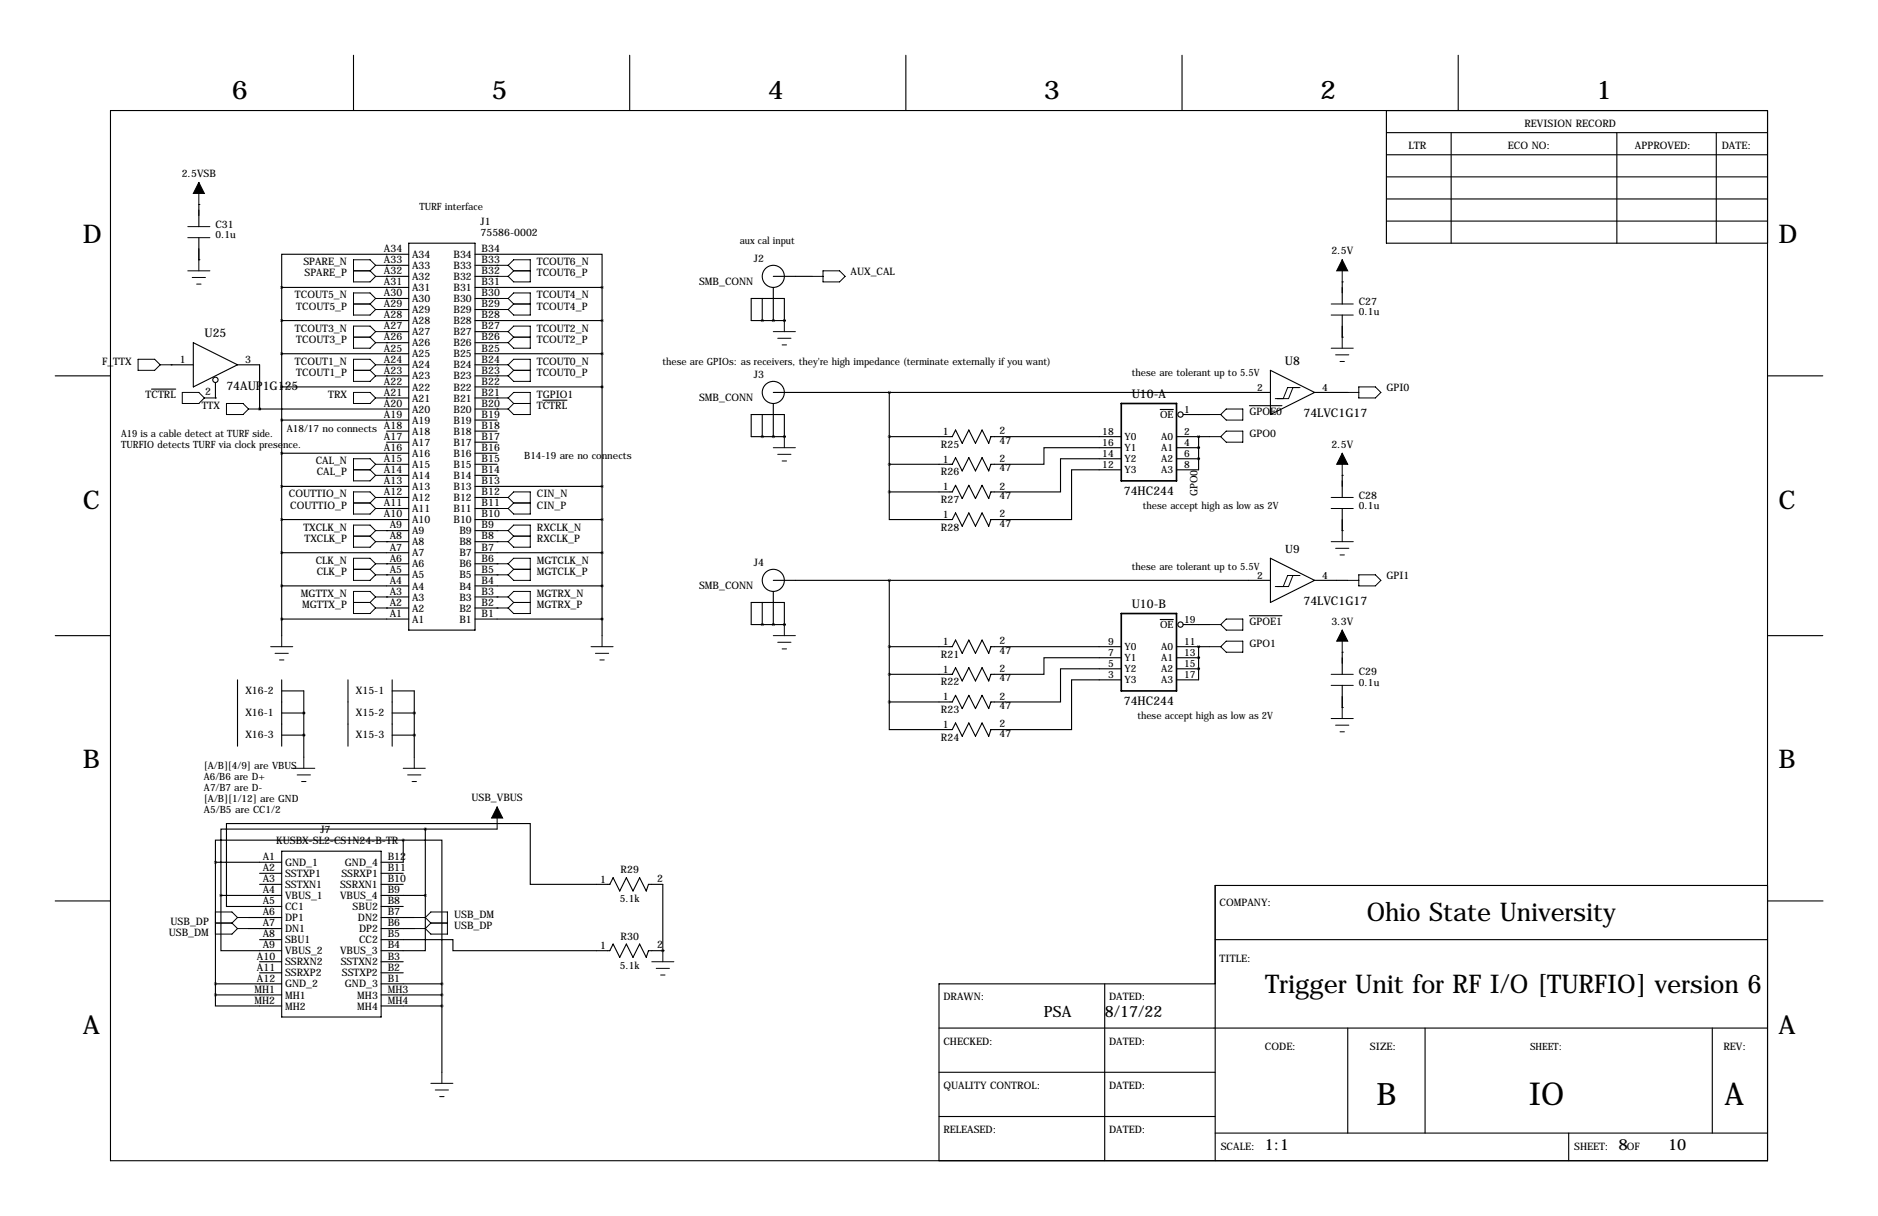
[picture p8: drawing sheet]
<svg xmlns="http://www.w3.org/2000/svg" width="432mm" height="279mm" viewBox="0 0 432 279" stroke-linecap="round" stroke-linejoin="round" font-family="sans-serif">
<g fill="none" stroke="#000" stroke-width=".25">
<path d="M81.3 12.7v12.7M144.8 12.7v12.7M208.3 12.7v12.7M271.8 12.7v12.7M335.3 12.7v12.7M25.4 25.4h381v241.3h-381zM318.8 30.5h87.6M318.8 35.6h87.6M318.8 25.4v30.5h87.6M333.7 30.5v25.4M371.8 30.5v25.4M394.6 30.5v25.4"/>
<path d="M45.7 59.7h.1M45.7 47h.1M45.7 47v5.1M45.7 54.6v5.1M94 58.4h-29.2v7.6M94 55.9h15.2v88.9h-15.2zM109.2 58.4h29.2v7.6M318.8 45.7h87.6M318.8 50.8h87.6M318.8 40.6h87.6M44.4 78.7l10.2 5.1-10.2 5.1zM64.8 73.7h29.2"/>
<path d="M64.8 66h29.2M64.8 66v80M88.9 63.5h.1M88.9 61h.1M88.9 68.6h.1M88.9 71.1h.1M88.9 76.2h.1M88.9 78.7h.1M88.9 78.7h5.1M88.9 76.2h5.1M88.9 71.1h5.1M88.9 68.6h5.1"/>
<path d="M88.9 63.5h5.1M88.9 61h5.1M109.2 78.7h5.1M109.2 76.2h5.1M109.2 73.7h29.2M109.2 71.1h5.1M109.2 68.6h5.1M109.2 66h29.2M109.2 63.5h5.1M109.2 61h5.1M114.3 78.7h.1M114.3 76.2h.1"/>
<path d="M114.3 71.1h.1M114.3 68.6h.1M114.3 63.5h.1M114.3 61h.1M138.4 66v80M172.7 68.6h7.6v5.1h-7.6zM175.3 73.7h.1M175.3 68.6v5.1M177.8 73.7h.1M177.8 63.5h8.9M177.8 66v7.7M180.3 73.7h.1"/>
<path d="M308.6 77.5h.1M308.6 64.8h.1M308.6 64.8v5M308.6 72.4v5.1M12.7 86.4h12.7M34.8 89.4h5.6M39.4 83.8h.1M39.4 83.8h5M49.5 91.4h.1M49.5 87.9v3.5M54.6 83.8h5.1v10.2M59.7 94h.1"/>
<path d="M59.7 94h34.3M64.8 96.5h29.2M64.8 88.9h29.2M64.8 81.3h29.2M88.9 83.8h.1M88.9 86.4h.1M88.9 91.4h.1M88.9 86.4h5.1M88.9 99.1h5.1M88.9 91.4h5.1M88.9 83.8h5.1M109.2 86.4h5.1"/>
<path d="M109.2 99.1h5.1M109.2 96.5h5.1M109.2 94h5.1M109.2 91.4h5.1M109.2 88.9h29.2M109.2 83.8h5.1M109.2 81.3h29.2M114.3 94h.1M114.3 91.4h.1M114.3 83.8h.1M114.3 86.4h.1M124.8 91.9h5.6"/>
<path d="M172.7 95.2h7.6v5.1h-7.6zM175.3 95.2v5.1M177.8 92.7v7.6M177.8 90.2h114.3M204.5 90.2v22.8M266.8 94.1h3M272 95.2h6.1M287.3 93.2h7.4M292.1 85.1l10.2 5.1-10.2 5zM302.3 90.2h7.6M406.4 86.4h12.7M64.8 119.4h29.2"/>
<path d="M64.8 111.8h29.2M64.8 104.1h29.2M88.9 109.2h.1M88.9 106.7h.1M88.9 116.8h.1M88.9 114.3h.1M88.9 116.8h5.1M88.9 114.3h5.1M88.9 109.2h5.1M88.9 106.7h5.1M88.9 101.6h5.1M109.2 119.4h29.2"/>
<path d="M109.2 116.8h5.1M109.2 114.3h5.1M109.2 111.8h29.2M109.2 109.2h5.1M109.2 106.7h5.1M109.2 104.1h5.1M109.2 101.6h5.1M114.3 116.8h.1M114.3 114.3h.1M175.3 100.3h.1M177.8 100.3h.1M180.3 100.3h.1"/>
<path d="M204.5 100.3h14.4l.8-1.5 1.5 3.1 1.6-3.1 1.5 3.1 1.5-3.1 1.5 3.1 .5-1.6h30M257.8 107.9h-11.4v11.5h-18.6l-.5 1.5-1.5-3-1.5 3-1.5-3-1.6 3-1.5-3-.8 1.5h-14.4v-6.4M257.8 102.9h-17.8v3.8h-12.2l-.5 1.5-1.5-3-1.5 3-1.5-3-1.6 3-1.5-3-.8 1.5h-14.4M257.8 105.4h-14v7.6h-16l-.5 1.6-1.5-3.1-1.5 3.1-1.5-3.1-1.6 3.1-1.5-3.1-.8 1.5h-14.4M270.5 100.3h7.6M270.5 102.9h5.1M270.5 105.4h5.1M275.6 100.3h.1M275.6 102.9h.1M275.6 105.4h.1M275.6 100.3v7.6h-5.1M308.6 109.2h.1"/>
<path d="M308.6 109.2v5.1M308.6 116.8v5.1M64.8 134.6h29.2M64.8 127h29.2M88.9 139.7h.1M88.9 137.2h.1M88.9 132.1h.1M88.9 129.5h.1M88.9 124.5h.1M88.9 121.9h.1M88.9 139.7h5.1M88.9 137.2h5.1"/>
<path d="M88.9 132.1h5.1M88.9 129.5h5.1M88.9 124.5h5.1M88.9 121.9h5.1M109.2 127h29.2M109.2 139.7h5.1M109.2 137.2h5.1M109.2 134.6h29.2M109.2 132.1h5.1M109.2 129.5h5.1M109.2 124.5h5.1M109.2 121.9h5.1"/>
<path d="M114.3 137.2h.1M114.3 139.7h.1M114.3 132.1h.1M114.3 129.5h.1M114.3 124.5h.1M114.3 121.9h.1M172.7 138.4h7.6v5.1h-7.6zM175.3 138.4v5.1M177.8 135.9v7.6M177.8 133.3h114.3M204.5 133.3v28M292.1 128.3l10.2 5-10.2 5.1z"/>
<path d="M302.3 133.3h7.6M308.6 121.9h.1M12.7 146h12.7M54.6 156.2v15.2M64.8 142.2h29.2M64.8 158.8h5v15.2M64.8 156.2v15.2M80 156.2v15.2M90.2 156.2v15.2M90.2 158.8h5v15.2M109.2 142.2h29.2M175.3 143.5h.1"/>
<path d="M177.8 143.5h.1M180.3 143.5h.1M204.5 148.6h14.4l.8-1.5 1.5 3 1.6-3 1.5 3 1.5-3 1.5 3 .5-1.5h30M257.8 156.2h-11.4v11.4h-18.6l-.5 1.6-1.5-3.1-1.5 3.1-1.5-3.1-1.6 3.1-1.5-3.1-.8 1.5h-14.4v-6.3M257.8 151.1h-17.8v3.8h-12.2l-.5 1.6-1.5-3.1-1.5 3.1-1.5-3.1-1.6 3.1-1.5-3.1-.8 1.5h-14.4M257.8 153.7h-14v7.6h-16l-.5 1.5-1.5-3-1.5 3-1.5-3-1.6 3-1.5-3-.8 1.5h-14.4M266.8 142.3h3M270.5 148.6h7.6M270.5 151.1h5.1M270.5 153.7h5.1M272 143.5h6.1M275.6 148.6h.1"/>
<path d="M275.6 151.1h.1M275.6 153.7h.1M275.6 148.6v7.6h-5.1M287.3 141.5h7.4M308.6 149.9h.1M308.6 149.9v5M308.6 157.5v5.1M406.4 146h12.7M64.8 163.8h5M64.8 168.9h5M69.8 163.8h.1M69.8 168.9h.1"/>
<path d="M90.2 163.8h5M90.2 168.9h5M95.2 163.8h.1M95.2 168.9h.1M308.6 162.6h.1M49.5 198.1h15.3M49.5 198.1v30.5M64.8 195.6h22.8v38.1h-22.8zM92.7 193h-43.2v5.1M92.7 193h8.9v33.1M92.7 193v5.1h-5.1M97.8 190.5h-47v15.2"/>
<path d="M97.8 190.5h16.5M97.8 190.5v15.2M12.7 207h12.7M50.8 205.7v12.7h14M50.8 205.7h14M57.1 210.8h7.7M57.1 213.4h7.7M59.7 215.9h5.1M59.7 203.2h5.1M59.7 200.7h5.1M64.8 208.3h-12.7v-19.1h69.8v14h18.3l.8-1.5 1.5 3 1.5-3 1.5 3 1.6-3 1.5 3 .5-1.5h3.3v15.2M87.6 215.9h16.5v2.5h36.1l.8-1.5 1.5 3.1 1.5-3.1 1.5 3.1 1.6-3.1 1.5 3.1 .5-1.6h3.3"/>
<path d="M87.6 203.2h5.1M87.6 200.7h5.1M87.6 205.7h10.2M87.6 208.3h5.1M87.6 210.8h7.6M87.6 213.4h7.6M97.8 205.7v12.7h-10.2M152.4 218.4h.1M279.4 215.9h127M406.4 203.5h-127v63.2M406.5 207h12.7M49.5 228.6v2.5h15.3"/>
<path d="M49.5 226.1h15.3M49.5 228.6h15.3M59.7 221h5.1M59.7 223.5h5.1M87.6 226.1h14M87.6 221h5.1M87.6 223.5h5.1M87.6 228.6h14M87.6 231.1h14M101.6 226.1v20.3M215.9 236.2h190.5M254 226.1v40.6"/>
<path d="M279.4 226.1h-63.5v40.6M309.9 236.2v24.1M327.7 236.2v24.1M393.7 236.2v24.1M215.9 246.4h63.5M215.9 256.5h63.5M279.4 260.3h127M360.7 260.3v6.4"/>
<circle cx="177.8" cy="63.5" r="2.54"/>
<circle cx="49.5" cy="87.3" r=".61"/>
<circle cx="177.8" cy="90.2" r="2.54"/>
<circle cx="271.4" cy="95.2" r=".61"/>
<circle cx="177.8" cy="133.3" r="2.54"/>
<circle cx="271.4" cy="143.5" r=".61"/>
</g>
<g fill="none" stroke="#000" stroke-width=".23">
<path d="M43.2 52.1h5.1M43.2 54.6h5.1M45.7 41.9v5.1M45.7 59.7v2.5M308.6 59.7v5.1M43.2 62.2h5.1M44.2 63.8h3M45.2 65.3h1M81.3 69.8h3.8M81.3 62.2h3.8M81.3 77.5h3.8M85.1 62.2l1.3 1.3"/>
<path d="M85.1 77.5l1.3 1.2M85.1 69.8l1.3 1.3M86.4 68.6l-1.3-1.3h-3.8v5.1h3.8l1.3-1.3M86.4 61l-1.3-1.3h-3.8v5.1h3.8l1.3-1.3M86.4 76.2l-1.3-1.3h-3.8v5.1h3.8l1.3-1.3M86.4 76.2h2.5M86.4 63.5h2.5M86.4 78.7h2.5M86.4 71.1h2.5M86.4 68.6h2.5M86.4 61h2.5M86.4 61l-1.3 1.2"/>
<path d="M86.4 76.2l-1.3 1.3M86.4 68.6l-1.3 1.2M114.3 76.2h2.5M114.3 63.5h2.5M114.3 78.7h2.5M114.3 71.1h2.5M114.3 68.6h2.5M114.3 61h2.5M116.8 68.6l1.3-1.3h3.8v5.1h-3.8l-1.3-1.3M116.8 61l1.3-1.3h3.8v5.1h-3.8l-1.3-1.3M116.8 76.2l1.3-1.3h3.8v5.1h-3.8l-1.3-1.3M116.8 76.2l1.3 1.3"/>
<path d="M116.8 68.6l1.3 1.2M116.8 61l1.3 1.2M118.1 69.8h3.8M118.1 77.5l-1.3 1.2M118.1 62.2h3.8M118.1 77.5h3.8M118.1 69.8l-1.3 1.3M118.1 62.2l-1.3 1.3M177.8 76.2h5.1M178.8 77.7h3.1M179.8 79.2h1M180.3 73.7v2.5"/>
<path d="M186.7 63.5h2.5M189.2 62.2h3.8l1.3 1.3-1.3 1.3h-3.8zM306.1 69.8h5M306.1 72.4h5M308.6 77.5v2.5M31.7 82.5h3.9l1.2 1.3-1.2 1.3h-3.9zM36.8 83.8h2.6M41.9 90.2h3.8l1.3 1.2-1.3 1.3h-3.8zM47 91.4h2.5M52.1 92.7h3.8l1.2 1.3-1.2 1.2h-3.8zM57.1 94h2.6M81.3 90.2h3.8l1.3 1.2-1.3 1.3h-3.8z"/>
<path d="M81.3 85.1h3.8M85.1 85.1l1.3 1.3M86.4 83.8l-1.3-1.3h-3.8v5.1h3.8l1.3-1.2M86.4 91.4h2.5M86.4 86.4h2.5M86.4 83.8h2.5M86.4 83.8l-1.3 1.3M114.3 91.4h2.5M114.3 94h2.5M114.3 86.4h2.5M114.3 83.8h2.5M116.8 83.8l1.3-1.3h3.8v5.1h-3.8l-1.3-1.2"/>
<path d="M116.8 91.4l1.3-1.2h3.8v5h-3.8l-1.3-1.2M116.8 91.4l1.3 1.3M116.8 83.8l1.3 1.3M118.1 92.7l-1.3 1.3M118.1 85.1l-1.3 1.3M118.1 92.7h3.8M118.1 85.1h3.8M278.1 95.2h2.6M280.7 95.2l1.2-1.2h3.9v2.5h-3.9zM297.3 89.1l-1 2.5h-3.1M298.9 89.1h-2.8l-1.1 2.5M306.1 80h5"/>
<path d="M307.1 81.5h3M308.1 83.1h1M309.9 90.2h2.5M312.4 88.9h3.8l1.3 1.3-1.3 1.2h-3.8zM81.3 107.9h3.8M81.3 115.6h3.8M85.1 107.9l1.3 1.3M85.1 115.6l1.3 1.2M86.4 114.3h2.5M86.4 116.8h2.5M86.4 106.7l-1.3-1.3h-3.8v5.1h3.8l1.3-1.3M86.4 114.3l-1.3-1.3h-3.8v5.1h3.8l1.3-1.3"/>
<path d="M86.4 109.2h2.5M86.4 106.7h2.5M86.4 106.7l-1.3 1.2M86.4 114.3l-1.3 1.3M114.3 114.3h2.5M114.3 116.8h2.5M116.8 114.3l1.3-1.3h3.8v5.1h-3.8l-1.3-1.3M116.8 114.3l1.3 1.3M118.1 115.6h3.8M118.1 115.6l-1.3 1.2M177.8 102.9h5.1M178.8 104.4h3.1"/>
<path d="M179.8 105.9h1M180.3 100.3v2.6M278.1 100.3h2.6M280.7 100.3l1.2-1.2h3.9v2.5h-3.9zM306.1 114.3h5M306.1 116.8h5M308.6 104.1v5.1M81.3 138.4h3.8M81.3 130.8h3.8M81.3 123.2h3.8M85.1 138.4l1.3 1.3M85.1 130.8l1.3 1.3"/>
<path d="M85.1 123.2l1.3 1.3M86.4 139.7h2.5M86.4 137.2l-1.3-1.3h-3.8v5.1h3.8l1.3-1.3M86.4 121.9l-1.3-1.2h-3.8v5h3.8l1.3-1.2M86.4 129.5l-1.3-1.2h-3.8v5h3.8l1.3-1.2M86.4 137.2h2.5M86.4 137.2l-1.3 1.2M86.4 132.1h2.5M86.4 129.5h2.5M86.4 129.5l-1.3 1.3M86.4 124.5h2.5M86.4 121.9h2.5"/>
<path d="M86.4 121.9l-1.3 1.3M114.3 139.7h2.5M114.3 137.2h2.5M114.3 132.1h2.5M114.3 129.5h2.5M114.3 124.5h2.5M114.3 121.9h2.5M116.8 137.2l1.3-1.3h3.8v5.1h-3.8l-1.3-1.3M116.8 121.9l1.3-1.2h3.8v5h-3.8l-1.3-1.2M116.8 129.5l1.3-1.2h3.8v5h-3.8l-1.3-1.2M116.8 137.2l1.3 1.2M116.8 129.5l1.3 1.3"/>
<path d="M116.8 121.9l1.3 1.3M118.1 138.4h3.8M118.1 138.4l-1.3 1.3M118.1 130.8h3.8M118.1 130.8l-1.3 1.3M118.1 123.2h3.8M118.1 123.2l-1.3 1.3M297.3 132.2l-1 2.6h-3.1M298.9 132.2h-2.8l-1.1 2.6M306.1 124.5h5M307.1 126h3M308.1 127.5h1"/>
<path d="M308.6 121.9v2.6M309.9 133.3h2.5M312.4 132.1h3.8l1.3 1.2-1.3 1.3h-3.8zM62.2 148.6h5.1M63.2 150.1h3.1M64.3 151.6h1M64.8 146v2.6M135.9 148.6h5.1M136.9 150.1h3.1M137.9 151.6h1M138.4 146v2.6M177.8 146h5.1"/>
<path d="M178.8 147.6h3.1M179.8 149.1h1M180.3 143.5v2.5M278.1 148.6h2.6M278.1 143.5h2.6M280.7 148.6l1.2-1.3h3.9v2.6h-3.9zM280.7 143.5l1.2-1.3h3.9v2.6h-3.9zM306.1 154.9h5M306.1 157.5h5M308.6 144.8v5.1M67.3 176.5h5.1M68.3 178.1h3.1"/>
<path d="M69.3 179.6h1.1M69.8 174v2.5M92.7 176.5h5.1M93.7 178.1h3.1M94.7 179.6h1.1M95.2 174v2.5M306.1 165.1h5M307.1 166.6h3M308.1 168.1h1M308.6 162.6v2.5M114.3 185.4v5.1M49.5 212.1h3.8"/>
<path d="M53.3 212.1l1.3 1.3M54.6 213.4h2.5M54.6 210.8l-1.3-1.3h-3.8v5.1h3.8l1.3-1.2M54.6 210.8h2.5M54.6 210.8l-1.3 1.3M95.2 213.4h2.6M95.2 210.8h2.6M97.8 210.8l1.3-1.3h3.8v5.1h-3.8l-1.3-1.2M97.8 210.8l1.3 1.3M99.1 212.1h3.8M99.1 212.1l-1.3 1.3M152.4 218.4v2.6"/>
<path d="M149.9 221h5M150.9 222.5h3M151.9 224h1M99.1 248.9h5M100.1 250.4h3M101.1 252h1M101.6 246.4v2.5"/>
</g>
<path d="M257.8 92.7h12.7v17.8h-12.7zM257.8 141h12.7v17.8h-12.7z" fill="none" stroke="#000" stroke-width=".38"/>
<path d="M45.7 41.9l1.3 2.5h-2.6zM308.6 59.7l1.3 2.5h-2.6zM308.6 104.1l1.3 2.6h-2.6zM308.6 144.8l1.3 2.5h-2.6zM114.3 185.4l1.3 2.6h-2.6z" fill="#000" stroke="#000" stroke-width=".23"/>
<path d="M175.2 73.7a.05 .05 0 0 0 .1 0 .05 .05 0 0 0-.1 0zM180.3 73.7a.05 .05 0 0 0 .1 0 .05 .05 0 0 0-.1 0zM175.2 100.3a.05 .05 0 0 0 .1 0 .05 .05 0 0 0-.1 0zM180.3 100.3a.05 .05 0 0 0 .1 0 .05 .05 0 0 0-.1 0zM175.2 143.5a.05 .05 0 0 0 .1 0 .05 .05 0 0 0-.1 0zM180.3 143.5a.05 .05 0 0 0 .1 0 .05 .05 0 0 0-.1 0zM204.4 133.4a.05 .05 0 0 0 .1 0 .05 .05 0 0 0-.1 0zM204.4 148.6a.05 .05 0 0 0 .1 0 .05 .05 0 0 0-.1 0zM204.4 154.9a.05 .05 0 0 0 .1 0 .05 .05 0 0 0-.1 0zM204.4 161.3a.05 .05 0 0 0 .1 0 .05 .05 0 0 0-.1 0zM204.4 100.3a.05 .05 0 0 0 .1 0 .05 .05 0 0 0-.1 0zM204.4 106.7a.05 .05 0 0 0 .1 0 .05 .05 0 0 0-.1 0zM204.4 113a.05 .05 0 0 0 .1 0 .05 .05 0 0 0-.1 0zM204.4 90.2a.05 .05 0 0 0 .1 0 .05 .05 0 0 0-.1 0zM49.5 198.1a.05 .05 0 0 0 .1 0 .05 .05 0 0 0-.1 0zM49.5 226.1a.05 .05 0 0 0 .1 0 .05 .05 0 0 0-.1 0zM49.5 228.6a.05 .05 0 0 0 .1 0 .05 .05 0 0 0-.1 0zM64.7 66a.05 .05 0 0 0 .1 0 .05 .05 0 0 0-.1 0zM64.7 73.7a.05 .05 0 0 0 .1 0 .05 .05 0 0 0-.1 0zM64.7 81.3a.05 .05 0 0 0 .1 0 .05 .05 0 0 0-.1 0zM64.7 88.9a.05 .05 0 0 0 .1 0 .05 .05 0 0 0-.1 0zM138.4 66a.05 .05 0 0 0 .1 0 .05 .05 0 0 0-.1 0zM138.4 73.7a.05 .05 0 0 0 .1 0 .05 .05 0 0 0-.1 0zM138.4 81.3a.05 .05 0 0 0 .1 0 .05 .05 0 0 0-.1 0zM138.4 88.9a.05 .05 0 0 0 .1 0 .05 .05 0 0 0-.1 0zM64.7 111.8a.05 .05 0 0 0 .1 0 .05 .05 0 0 0-.1 0zM64.7 119.4a.05 .05 0 0 0 .1 0 .05 .05 0 0 0-.1 0zM64.7 127a.05 .05 0 0 0 .1 0 .05 .05 0 0 0-.1 0zM64.7 134.6a.05 .05 0 0 0 .1 0 .05 .05 0 0 0-.1 0zM138.4 111.8a.05 .05 0 0 0 .1 0 .05 .05 0 0 0-.1 0zM138.4 119.4a.05 .05 0 0 0 .1 0 .05 .05 0 0 0-.1 0zM138.4 127a.05 .05 0 0 0 .1 0 .05 .05 0 0 0-.1 0zM138.4 134.6a.05 .05 0 0 0 .1 0 .05 .05 0 0 0-.1 0zM64.7 104.1a.05 .05 0 0 0 .1 0 .05 .05 0 0 0-.1 0zM64.7 96.5a.05 .05 0 0 0 .1 0 .05 .05 0 0 0-.1 0zM64.7 142.2a.05 .05 0 0 0 .1 0 .05 .05 0 0 0-.1 0zM138.4 142.2a.05 .05 0 0 0 .1 0 .05 .05 0 0 0-.1 0zM69.8 163.8a.05 .05 0 0 0 .1 0 .05 .05 0 0 0-.1 0zM69.8 168.9a.05 .05 0 0 0 .1 0 .05 .05 0 0 0-.1 0zM95.2 163.8a.05 .05 0 0 0 .1 0 .05 .05 0 0 0-.1 0zM95.2 168.9a.05 .05 0 0 0 .1 0 .05 .05 0 0 0-.1 0z" fill="#000" stroke="#000" stroke-width=".63"/>
<text font-size="7.3" x="351.5" y="254">IO</text>
<g font-size="7.1">
<text x="316.5" y="254">B</text>
<text x="396.5" y="254">A</text>
</g>
<g font-size="5.9">
<text x="53.3" y="22.9">6</text>
<text x="113" y="22.9">5</text>
<text x="176.5" y="22.9">4</text>
<text x="240" y="22.9">3</text>
<text x="303.5" y="22.9">2</text>
<text x="367" y="22.9">1</text>
<text x="19" y="55.9">D</text>
<text x="408.9" y="55.9">D</text>
<text x="19" y="116.8">C</text>
<text x="408.9" y="116.8">C</text>
<text x="19" y="176.5">B</text>
<text x="408.9" y="176.5">B</text>
<text x="314.2" y="211.6">Ohio State University</text>
<text x="290.9" y="228.1">Trigger Unit for RF I/O [TURFIO] version 6</text>
<text x="19" y="237.5">A</text>
<text x="408.9" y="237.5">A</text>
</g>
<g font-size="3.6">
<text x="240" y="233.7">PSA</text>
<text x="254" y="233.7">8/17/22</text>
<text x="290.8" y="264.1">1:1</text>
<text x="372.1" y="264.1">8</text>
<text x="383.5" y="264.1">10</text>
</g>
<g font-size="2.7">
<text x="47" y="77.5">U25</text>
<text x="295.5" y="83.8">U8</text>
<text x="52.1" y="89.6">74AUP1G125</text>
<text x="260.2" y="91.4">U10-A</text>
<text x="299.7" y="95.9">74LVC1G17</text>
<text x="258.4" y="113.7">74HC244</text>
<text x="260.2" y="139.7">U10-B</text>
<text x="299.7" y="139.1">74LVC1G17</text>
<text x="258.4" y="161.9">74HC244</text>
</g>
<text font-size="2.6" x="295.5" y="127">U9</text>
<g font-size="2.4">
<text x="350.5" y="29.2">REVISION RECORD</text>
<text x="323.8" y="34.3">LTR</text>
<text x="346.7" y="34.3">ECO NO:</text>
<text x="375.9" y="34.3">APPROVED:</text>
<text x="395.9" y="34.3">DATE:</text>
<text x="41.8" y="40.6">2.5VSB</text>
<text x="49.5" y="52.3">C31</text>
<text x="110.5" y="51.6">J1</text>
<text x="88.3" y="57.9">A34</text>
<text x="94.7" y="59.3">A34</text>
<text x="104.3" y="59.3">B34</text>
<text x="110.5" y="54.2">75586-0002</text>
<text x="110.7" y="57.9">B34</text>
<text x="306.1" y="58.4">2.5V</text>
<text x="69.7" y="61">SPARE_N</text>
<text x="70" y="63.5">SPARE_P</text>
<text x="88.3" y="65.5">A31</text>
<text x="88.3" y="63">A32</text>
<text x="88.3" y="60.5">A33</text>
<text x="94.7" y="64.3">A32</text>
<text x="94.7" y="61.8">A33</text>
<text x="104.3" y="64.3">B32</text>
<text x="104.3" y="61.8">B33</text>
<text x="110.7" y="65.5">B31</text>
<text x="110.7" y="63">B32</text>
<text x="110.7" y="60.5">B33</text>
<text x="123.4" y="63.5">TCOUT6_P</text>
<text x="123.4" y="61">TCOUT6_N</text>
<text x="160.7" y="65.4">SMB_CONN</text>
<text x="173.4" y="60.2">J2</text>
<text x="195.6" y="63.2">AUX_CAL</text>
<text x="67.8" y="68.6">TCOUT5_N</text>
<text x="68.1" y="71.1">TCOUT5_P</text>
<text x="88.3" y="70.6">A29</text>
<text x="88.3" y="68.1">A30</text>
<text x="94.7" y="72">A29</text>
<text x="94.7" y="69.4">A30</text>
<text x="94.7" y="66.9">A31</text>
<text x="104.3" y="72">B29</text>
<text x="104.3" y="69.4">B30</text>
<text x="104.3" y="66.9">B31</text>
<text x="110.7" y="70.6">B29</text>
<text x="110.7" y="68.1">B30</text>
<text x="123.4" y="71.1">TCOUT4_P</text>
<text x="123.4" y="68.6">TCOUT4_N</text>
<text x="312.4" y="70.1">C27</text>
<text x="67.8" y="76.2">TCOUT3_N</text>
<text x="88.3" y="75.7">A27</text>
<text x="88.3" y="73.2">A28</text>
<text x="94.7" y="77">A27</text>
<text x="94.7" y="74.5">A28</text>
<text x="104.3" y="77">B27</text>
<text x="104.3" y="74.5">B28</text>
<text x="110.7" y="75.7">B27</text>
<text x="110.7" y="73.2">B28</text>
<text x="123.4" y="76.2">TCOUT2_N</text>
<text x="23.5" y="83.8">F_TTX</text>
<text x="41.4" y="83.5">1</text>
<text x="56.4" y="83.5">3</text>
<text x="67.8" y="83.8">TCOUT1_N</text>
<text x="68.1" y="78.7">TCOUT3_P</text>
<text x="88.3" y="83.3">A24</text>
<text x="88.3" y="80.8">A25</text>
<text x="88.3" y="78.2">A26</text>
<text x="94.7" y="82.1">A25</text>
<text x="94.7" y="79.6">A26</text>
<text x="104.3" y="82.1">B25</text>
<text x="104.3" y="79.6">B26</text>
<text x="110.7" y="83.3">B24</text>
<text x="110.7" y="80.8">B25</text>
<text x="110.7" y="78.2">B26</text>
<text x="123.4" y="83.8">TCOUT0_N</text>
<text x="123.4" y="78.7">TCOUT2_P</text>
<text x="68.1" y="86.4">TCOUT1_P</text>
<text x="88.3" y="88.4">A22</text>
<text x="88.3" y="85.9">A23</text>
<text x="94.7" y="89.7">A22</text>
<text x="94.7" y="87.2">A23</text>
<text x="94.7" y="84.7">A24</text>
<text x="104.3" y="89.7">B22</text>
<text x="104.3" y="87.2">B23</text>
<text x="104.3" y="84.7">B24</text>
<text x="110.7" y="88.4">B22</text>
<text x="110.7" y="85.9">B23</text>
<text x="123.4" y="86.4">TCOUT0_P</text>
<text x="173.4" y="86.9">J3</text>
<text x="318.8" y="89.9">GPI0</text>
<text x="33.5" y="91.4">TCTRL</text>
<text x="46.4" y="94">TTX</text>
<text x="47.2" y="90.8">2</text>
<text x="75.4" y="91.4">TRX</text>
<text x="88.3" y="93.5">A20</text>
<text x="88.3" y="90.9">A21</text>
<text x="94.7" y="94.8">A20</text>
<text x="94.7" y="92.3">A21</text>
<text x="104.3" y="94.8">B20</text>
<text x="104.3" y="92.3">B21</text>
<text x="110.7" y="93.5">B20</text>
<text x="110.7" y="90.9">B21</text>
<text x="123.4" y="94">TCTRL</text>
<text x="123.4" y="91.4">TGPIO1</text>
<text x="160.7" y="92.1">SMB_CONN</text>
<text x="287.3" y="95.2">GPOE0</text>
<text x="88.3" y="101.1">A17</text>
<text x="88.3" y="98.6">A18</text>
<text x="88.3" y="96">A19</text>
<text x="94.7" y="99.9">A18</text>
<text x="94.7" y="97.4">A19</text>
<text x="104.3" y="99.9">B18</text>
<text x="104.3" y="97.4">B19</text>
<text x="110.7" y="101.1">B17</text>
<text x="110.7" y="98.6">B18</text>
<text x="110.7" y="96">B19</text>
<text x="216.8" y="99.9">1</text>
<text x="229.8" y="99.8">2</text>
<text x="287.3" y="100.3">GPO0</text>
<text x="72.6" y="106.7">CAL_N</text>
<text x="88.3" y="106.2">A15</text>
<text x="88.3" y="103.6">A16</text>
<text x="94.7" y="107.5">A15</text>
<text x="94.7" y="105">A16</text>
<text x="94.7" y="102.4">A17</text>
<text x="104.3" y="107.5">B15</text>
<text x="104.3" y="105">B16</text>
<text x="104.3" y="102.4">B17</text>
<text x="110.7" y="106.2">B15</text>
<text x="110.7" y="103.6">B16</text>
<text x="216.4" y="102.9">R25</text>
<text x="216.8" y="106.3">1</text>
<text x="229.8" y="106.2">2</text>
<text x="306.1" y="102.9">2.5V</text>
<text x="72.8" y="109.2">CAL_P</text>
<text x="88.3" y="113.8">A12</text>
<text x="88.3" y="111.3">A13</text>
<text x="88.3" y="108.7">A14</text>
<text x="94.7" y="112.6">A13</text>
<text x="94.7" y="110.1">A14</text>
<text x="104.3" y="112.6">B13</text>
<text x="104.3" y="110.1">B14</text>
<text x="110.7" y="113.8">B12</text>
<text x="110.7" y="111.3">B13</text>
<text x="110.7" y="108.7">B14</text>
<text x="216.4" y="109.2">R26</text>
<text x="216.8" y="112.6">1</text>
<text x="229.8" y="112.5">2</text>
<text x="66.4" y="114.3">COUTTIO_N</text>
<text x="66.8" y="116.8">COUTTIO_P</text>
<text x="88.3" y="118.9">A10</text>
<text x="88.3" y="116.3">A11</text>
<text x="94.7" y="117.7">A11</text>
<text x="94.7" y="115.1">A12</text>
<text x="104.3" y="117.7">B11</text>
<text x="104.3" y="115.1">B12</text>
<text x="110.7" y="118.9">B10</text>
<text x="110.7" y="116.3">B11</text>
<text x="123.4" y="116.8">CIN_P</text>
<text x="123.4" y="114.3">CIN_N</text>
<text x="216.4" y="115.6">R27</text>
<text x="216.8" y="119">1</text>
<text x="229.8" y="118.9">2</text>
<text x="275.3" y="114" transform="rotate(-90 275.3 114)">GPO0</text>
<text x="312.4" y="114.6">C28</text>
<text x="69.7" y="121.9">TXCLK_N</text>
<text x="70" y="124.5">TXCLK_P</text>
<text x="89.6" y="124">A8</text>
<text x="89.6" y="121.4">A9</text>
<text x="94.7" y="125.3">A8</text>
<text x="94.7" y="122.8">A9</text>
<text x="94.7" y="120.2">A10</text>
<text x="104.3" y="120.2">B10</text>
<text x="105.6" y="125.3">B8</text>
<text x="105.6" y="122.8">B9</text>
<text x="110.7" y="124">B8</text>
<text x="110.7" y="121.4">B9</text>
<text x="123.4" y="124.5">RXCLK_P</text>
<text x="123.4" y="121.9">RXCLK_N</text>
<text x="216.4" y="121.9">R28</text>
<text x="72.6" y="129.5">CLK_N</text>
<text x="89.6" y="131.6">A5</text>
<text x="89.6" y="129">A6</text>
<text x="89.6" y="126.5">A7</text>
<text x="94.7" y="130.4">A6</text>
<text x="94.7" y="127.8">A7</text>
<text x="105.6" y="130.4">B6</text>
<text x="105.6" y="127.8">B7</text>
<text x="110.7" y="131.6">B5</text>
<text x="110.7" y="129">B6</text>
<text x="110.7" y="126.5">B7</text>
<text x="123.4" y="129.5">MGTCLK_N</text>
<text x="173.4" y="130">J4</text>
<text x="69.2" y="137.2">MGTTX_N</text>
<text x="72.8" y="132.1">CLK_P</text>
<text x="89.6" y="136.7">A3</text>
<text x="89.6" y="134.1">A4</text>
<text x="94.7" y="138">A3</text>
<text x="94.7" y="135.5">A4</text>
<text x="94.7" y="132.9">A5</text>
<text x="105.6" y="138">B3</text>
<text x="105.6" y="135.5">B4</text>
<text x="105.6" y="132.9">B5</text>
<text x="110.7" y="136.7">B3</text>
<text x="110.7" y="134.1">B4</text>
<text x="123.4" y="137.2">MGTRX_N</text>
<text x="123.4" y="132.1">MGTCLK_P</text>
<text x="160.7" y="135.3">SMB_CONN</text>
<text x="318.8" y="133.1">GPI1</text>
<text x="69.4" y="139.7">MGTTX_P</text>
<text x="89.6" y="141.7">A1</text>
<text x="89.6" y="139.2">A2</text>
<text x="94.7" y="143.1">A1</text>
<text x="94.7" y="140.5">A2</text>
<text x="105.6" y="143.1">B1</text>
<text x="105.6" y="140.5">B2</text>
<text x="110.7" y="141.7">B1</text>
<text x="110.7" y="139.2">B2</text>
<text x="123.4" y="139.7">MGTRX_P</text>
<text x="287.3" y="143.5">GPOE1</text>
<text x="306.1" y="143.5">3.3V</text>
<text x="216.8" y="148.2">1</text>
<text x="229.8" y="148.1">2</text>
<text x="287.3" y="148.6">GPO1</text>
<text x="216.4" y="151.1">R21</text>
<text x="216.8" y="154.5">1</text>
<text x="229.8" y="154.4">2</text>
<text x="312.4" y="155.2">C29</text>
<text x="56.4" y="159.5">X16-2</text>
<text x="81.8" y="159.5">X15-1</text>
<text x="216.4" y="157.5">R22</text>
<text x="216.8" y="160.9">1</text>
<text x="229.8" y="160.8">2</text>
<text x="56.4" y="164.6">X16-1</text>
<text x="81.8" y="164.6">X15-2</text>
<text x="216.4" y="163.8">R23</text>
<text x="216.8" y="167.2">1</text>
<text x="229.8" y="167.1">2</text>
<text x="56.4" y="169.7">X16-3</text>
<text x="81.8" y="169.7">X15-3</text>
<text x="216.4" y="170.2">R24</text>
<text x="108.4" y="184.1">USB_VBUS</text>
<text x="73.7" y="191.3">J7</text>
<text x="60.4" y="197.6">A1</text>
<text x="63.5" y="193.9">KUSBX-SL2-CS1N24-B-TR</text>
<text x="89.2" y="197.6">B12</text>
<text x="60.4" y="200.2">A2</text>
<text x="60.4" y="202.7">A3</text>
<text x="65.5" y="199">GND_1</text>
<text x="65.5" y="201.5">SSTXP1</text>
<text x="78.5" y="201.5">SSRXP1</text>
<text x="79.3" y="199">GND_4</text>
<text x="89.2" y="202.7">B10</text>
<text x="89.2" y="200.2">B11</text>
<text x="138" y="202.8">1</text>
<text x="142.7" y="200.7">R29</text>
<text x="151.1" y="202.7">2</text>
<text x="60.4" y="205.2">A4</text>
<text x="60.4" y="207.8">A5</text>
<text x="65.5" y="204">SSTXN1</text>
<text x="65.5" y="206.6">VBUS_1</text>
<text x="65.5" y="209.1">CC1</text>
<text x="78.2" y="206.6">VBUS_4</text>
<text x="78.2" y="204">SSRXN1</text>
<text x="81.1" y="209.1">SBU2</text>
<text x="89.2" y="207.8">B8</text>
<text x="89.2" y="205.2">B9</text>
<text x="280.4" y="208.3">COMPANY:</text>
<text x="38.8" y="215">USB_DM</text>
<text x="39.2" y="212.5">USB_DP</text>
<text x="60.4" y="210.3">A6</text>
<text x="60.4" y="212.9">A7</text>
<text x="60.4" y="215.4">A8</text>
<text x="65.5" y="211.7">DP1</text>
<text x="65.5" y="214.2">DN1</text>
<text x="82.3" y="211.7">DN2</text>
<text x="82.5" y="214.2">DP2</text>
<text x="89.2" y="215.4">B5</text>
<text x="89.2" y="212.9">B6</text>
<text x="89.2" y="210.3">B7</text>
<text x="104.4" y="213.4">USB_DP</text>
<text x="104.4" y="210.8">USB_DM</text>
<text x="142.7" y="215.9">R30</text>
<text x="59.1" y="220.5">A10</text>
<text x="60.4" y="217.9">A9</text>
<text x="65.5" y="216.7">SBU1</text>
<text x="65.5" y="219.3">VBUS_2</text>
<text x="65.5" y="221.8">SSRXN2</text>
<text x="78.2" y="219.3">VBUS_3</text>
<text x="78.3" y="221.8">SSTXN2</text>
<text x="82.5" y="216.7">CC2</text>
<text x="89.2" y="220.5">B3</text>
<text x="89.2" y="217.9">B4</text>
<text x="138" y="218">1</text>
<text x="151.1" y="217.9">2</text>
<text x="280.4" y="221">TITLE:</text>
<text x="59.1" y="223">A11</text>
<text x="59.1" y="225.6">A12</text>
<text x="65.5" y="224.4">SSRXP2</text>
<text x="65.5" y="226.9">GND_2</text>
<text x="78.6" y="224.4">SSTXP2</text>
<text x="79.3" y="226.9">GND_3</text>
<text x="89.2" y="225.6">B1</text>
<text x="89.2" y="223">B2</text>
<text x="58.5" y="228.1">MH1</text>
<text x="58.5" y="230.6">MH2</text>
<text x="65.5" y="229.4">MH1</text>
<text x="65.5" y="232">MH2</text>
<text x="82.1" y="229.4">MH3</text>
<text x="82.1" y="232">MH4</text>
<text x="89.2" y="228.1">MH3</text>
<text x="89.2" y="230.6">MH4</text>
<text x="216.9" y="229.9">DRAWN:</text>
<text x="255" y="229.9">DATED:</text>
<text x="216.9" y="240">CHECKED:</text>
<text x="255" y="240">DATED:</text>
<text x="290.8" y="241.3">CODE:</text>
<text x="315" y="241.3">SIZE:</text>
<text x="396.2" y="241.3">REV:</text>
<text x="216.9" y="250.2">QUALITY CONTROL:</text>
<text x="255" y="250.2">DATED:</text>
<text x="216.9" y="260.3">RELEASED:</text>
<text x="255" y="260.3">DATED:</text>
<text x="280.7" y="264.2">SCALE:</text>
<text x="361.9" y="264.2">SHEET:</text>
<text x="374" y="264.2">OF</text>
</g>
<g font-size="2.3">
<text x="96.4" y="48.4">TURF interface</text>
<text x="49.5" y="54.7">0.1u</text>
<text x="170.1" y="56">aux cal input</text>
<text x="312.4" y="72.5">0.1u</text>
<text x="152.3" y="83.9">these are GPIOs: as receivers, they're high impedance (terminate externally if you want)</text>
<text x="260.2" y="86.5">these are tolerant up to 5.5V</text>
<text x="289.1" y="89.8">2</text>
<text x="304" y="89.8">4</text>
<text x="272.3" y="94.9">1</text>
<text x="27.8" y="100.4">A19 is a cable detect at TURF side.</text>
<text x="65.9" y="99.2">A18/17 no connects</text>
<text x="229.8" y="101.9">47</text>
<text x="253.4" y="100">18</text>
<text x="258.6" y="101.1">Y0</text>
<text x="266.8" y="96.1">OE</text>
<text x="267" y="101.1">A0</text>
<text x="272.3" y="100">2</text>
<text x="27.8" y="103">TURFIO detects TURF via clock presence.</text>
<text x="120.5" y="105.5">B14-19 are no connects</text>
<text x="253.4" y="102.5">16</text>
<text x="253.4" y="105.1">14</text>
<text x="253.4" y="107.6">12</text>
<text x="258.6" y="103.7">Y1</text>
<text x="258.6" y="106.2">Y2</text>
<text x="267" y="103.7">A1</text>
<text x="267" y="106.2">A2</text>
<text x="272.3" y="102.5">4</text>
<text x="272.3" y="105.1">6</text>
<text x="272.3" y="107.6">8</text>
<text x="229.8" y="108.3">47</text>
<text x="258.6" y="108.8">Y3</text>
<text x="267" y="108.8">A3</text>
<text x="229.8" y="114.6">47</text>
<text x="262.8" y="116.9">these accept high as low as 2V</text>
<text x="312.4" y="116.9">0.1u</text>
<text x="229.8" y="121">47</text>
<text x="260.2" y="130.9">these are tolerant up to 5.5V</text>
<text x="289.1" y="133">2</text>
<text x="304" y="133">4</text>
<text x="272.3" y="143.2">19</text>
<text x="254.8" y="148.2">9</text>
<text x="258.6" y="149.4">Y0</text>
<text x="266.8" y="144.3">OE</text>
<text x="267" y="149.4">A0</text>
<text x="272.3" y="148.2">11</text>
<text x="229.8" y="150.2">47</text>
<text x="254.8" y="150.8">7</text>
<text x="254.8" y="153.3">5</text>
<text x="254.8" y="155.9">3</text>
<text x="258.6" y="151.9">Y1</text>
<text x="258.6" y="154.5">Y2</text>
<text x="267" y="151.9">A1</text>
<text x="267" y="154.5">A2</text>
<text x="272.3" y="150.8">13</text>
<text x="272.3" y="153.3">15</text>
<text x="272.3" y="155.9">17</text>
<text x="229.8" y="156.6">47</text>
<text x="258.6" y="157">Y3</text>
<text x="267" y="157">A3</text>
<text x="312.4" y="157.6">0.1u</text>
<text x="229.8" y="162.9">47</text>
<text x="261.5" y="165.2">these accept high as low as 2V</text>
<text x="229.8" y="169.3">47</text>
<text x="46.9" y="176.6">[A/B][4/9] are VBUS</text>
<text x="46.9" y="179.2">A6/B6 are D+</text>
<text x="46.9" y="181.7">A7/B7 are D-</text>
<text x="46.9" y="184.3">[A/B][1/12] are GND</text>
<text x="46.9" y="186.8">A5/B5 are CC1/2</text>
<text x="142.5" y="207.4">5.1k</text>
<text x="142.5" y="222.6">5.1k</text>
<text x="351.8" y="241.3">SHEET:</text>
</g>
</svg>
